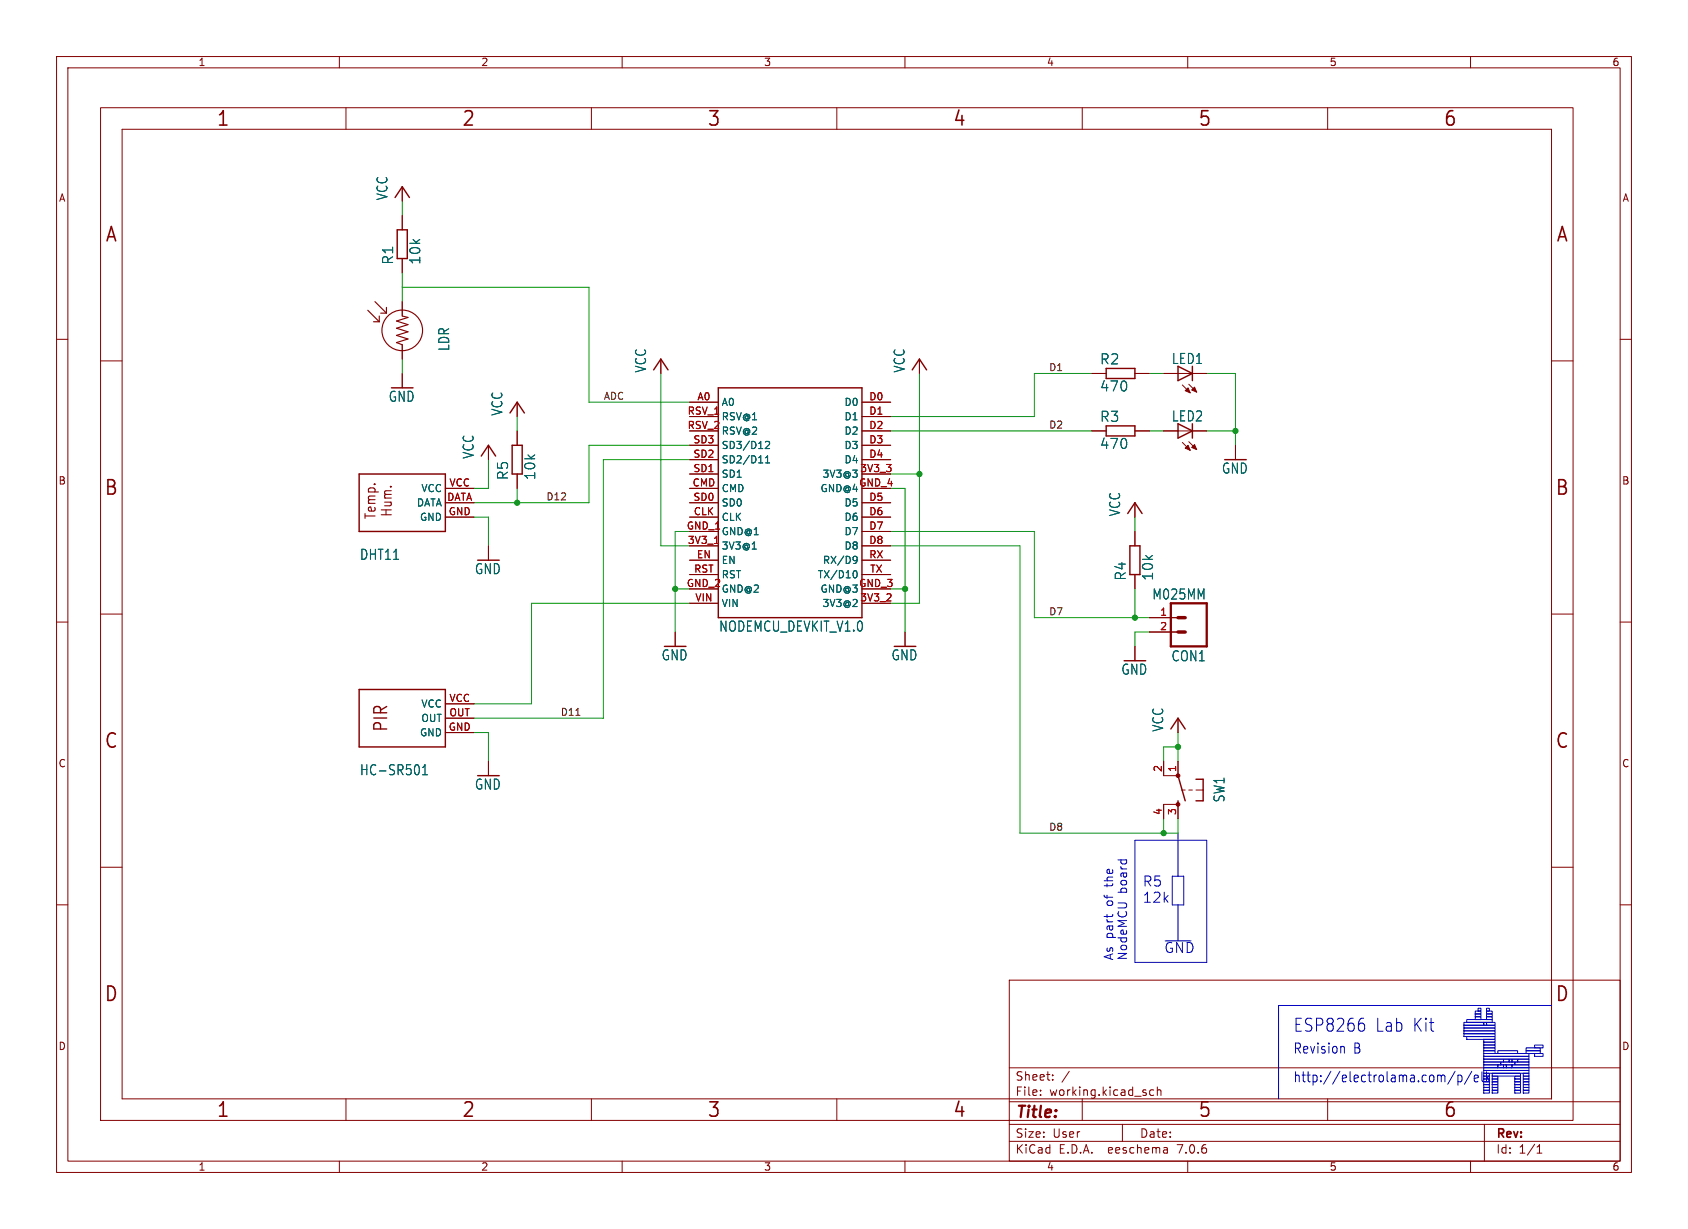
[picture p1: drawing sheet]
<svg xmlns="http://www.w3.org/2000/svg" width="298mm" height="217mm" viewBox="0 0 298 217" stroke-linecap="round" stroke-linejoin="round" font-family="sans-serif">
<g fill="none" stroke="#840000" stroke-width=".18">
<path d="M10 10h278.5v197.3h-278.5zM12 12h274.5v193.3h-274.5zM17.8 19h260.3v179.1h-260.3zM60 10v2M61.2 19v3.9M104.6 19v3.9M110 10v2M148 19v3.9M160 10v2M191.3 19v3.9M210 10v2M234.7 19v3.9"/>
<path d="M260 10v2M21.6 22.9h252.7v171.4h-252.7zM71.1 33v2.6M71.1 38.1v2.5M10 60h2M71.1 45.7v2.6M71.1 53.3v2.6M286.5 60h2M17.8 63.8h3.8M71.1 61v2.5M71.1 66v2.6M86.4 78.7v2.6"/>
<path d="M91.4 71.1v2.6M91.4 76.2v2.5M116.8 63.5v2.5M121.9 76.2h5.1M121.9 71.1h5.1M121.9 73.7h5.1M121.9 78.7h5.1M152.4 76.2h5.1M152.4 71.1h5.1M152.4 73.7h5.1M152.4 78.7h5.1M162.6 63.5v2.5"/>
<path d="M193 76.2h2.6M193 66h2.6M200.7 76.2h2.5M200.7 66h2.5M205.7 76.2h7.7M205.7 66h7.7M209 68.1l1.4 1.4M209 78.2l1.4 1.4M210.2 67.9l1.4 1.4M210.2 78.1l1.4 1.4M218.4 78.7v2.6M274.3 63.8h3.8"/>
<path d="M78.7 91.4h5.1M78.7 86.4h5.1M78.7 88.9h5.1M86.4 96.5v2.6M91.4 83.8v2.6M121.9 96.5h5.1M121.9 83.8h5.1M121.9 91.4h5.1M121.9 86.4h5.1M121.9 81.3h5.1M121.9 88.9h5.1M121.9 94h5.1"/>
<path d="M121.9 99.1h5.1M152.4 96.5h5.1M152.4 83.8h5.1M152.4 91.4h5.1M152.4 86.4h5.1M152.4 81.3h5.1M152.4 88.9h5.1M152.4 94h5.1M152.4 99.1h5.1M200.7 88.9v2.5M200.7 94v2.5M10 110h2"/>
<path d="M17.8 108.6h3.8M119.4 111.8v2.5M121.9 106.7h5.1M121.9 104.1h5.1M121.9 101.6h5.1M152.4 106.7h5.1M152.4 104.1h5.1M152.4 101.6h5.1M160 111.8v2.5M200.7 101.6v2.5M200.7 114.3v2.5M203.2 109.2h5.1"/>
<path d="M203.2 111.8h5.1M274.3 108.6h3.8M286.5 110h2M78.7 129.5h5.1M78.7 127h5.1M78.7 124.5h5.1M86.4 134.6v2.6M205.7 134.6v2.6h2.6v-2.6M208.3 127v2.5M208.9 139.7h.6M210.2 139.7h.6M211.5 139.7h1.2"/>
<path d="M10 160h2M17.8 153.4h3.8M205.7 144.8v-2.6h2.6v2.6M274.3 153.4h3.8M286.5 160h2M178.4 173.3h108.1v32h-108.1zM61.2 194.3v3.8M104.6 194.3v3.8M148 194.3v3.8M178.4 198.8h108.1M178.4 194.8h108.1M178.4 188.8h108.1"/>
<path d="M184 193.6v.1M184 192.8v.1M186.1 190.9v.1M186.1 190.1v.1M189.1 189.4l-1.3 2M191.3 194.3v3.8M198.4 198.8v3M204 192.8l-.4-.1-.3 .3v.4l.1 .2h.6M204.6 192.9l.2-.2 .4 .1 .1 .9M204.6 192.2v1.5M234.7 194.3v3.8M262.5 198.8v6.5"/>
<path d="M60 205.3v2M110 205.3v2M160 205.3v2M178.4 201.8h108.1M206.3 203l.1 .9M206.4 203.8l-.1 .1M206.4 203.3h-.1M210 205.3v2M260 205.3v2M271.8 203.9h.8M271.8 202.8l.4-.4v1.5"/>
</g>
<g fill="none" stroke="#840000" stroke-width=".25">
<path d="M69.8 34.9l1.3-1.9 1.3 1.9M70.2 40.6h1.8v5.1h-1.8zM90.2 73l1.2-1.9 1.3 1.9M90.6 78.7h1.7v5.1h-1.7zM115.6 65.4l1.2-1.9 1.3 1.9M127 68.6h25.4v40.6h-25.4zM161.3 65.4l1.3-1.9 1.2 1.9M195.6 65.2h5.1v1.7h-5.1zM195.6 75.3h5.1v1.8h-5.1zM208.3 64.8l2.5 1.2-2.5 1.3zM208.3 74.9l2.5 1.3-2.5 1.3zM210.8 64.8v2.5"/>
<path d="M210.8 74.9v2.6M63.5 83.8h15.2v10.2h-15.2zM85.1 80.6l1.3-1.9 1.2 1.9M199.4 90.8l1.3-1.9 1.2 1.9M199.8 96.5h1.7v5.1h-1.7zM63.5 121.9h15.2v10.2h-15.2zM207 128.9l1.3-1.9 1.2 1.9M208.3 137.2l1.2 4.4M211.5 137.8h1.2v3.8h-1.2M208.3 141.6v.6"/>
</g>
<path d="M135.3 78.2l.5-.2 .3 .4-.8 .9h.8M133 97.1h.7M135.3 81.9h.8M135.3 81l.4-.4v1.3M151.1 98.4l.4 .1a.84 .84 0 0 1-.3 1.1h-.3M151.5 98.9l-.1 .2-.3 .1M151 101l.1-.1a.69 .69 0 0 1 .3 1.2M151 102.1h.4M74.7 137h.9M74.7 135.7l.4-.5v1.8" fill="none" stroke="#006464" stroke-width=".18"/>
<path d="M207 106.7h6.4v7.6h-6.4z" fill="none" stroke="#840000" stroke-width=".41"/>
<path d="M208.3 109.2h1.2M208.3 111.8h1.2" fill="none" stroke="#840000" stroke-width=".61"/>
<g fill="none" stroke="#840000" stroke-width=".2">
<path d="M65 54.9l2.1 2M66 56.9h1.1M66.3 53.3l2 2.1M67.1 55.9v1M67.3 55.4h1M68.3 54.4v1M71.1 55.9l1 .2-2 .7 2 .6-2 .6 2 .7-2 .6 2 .6-2 .7 1 .4"/>
<circle cx="71.1" cy="58.4" r="3.6"/>
</g>
<g fill="#840000" stroke="#840000" stroke-width=".18">
<path d="M209.5 69.1l.6-.5 .3 .9z"/>
<path d="M210.7 69l.5-.5 .4 .8z"/>
<path d="M209.5 79.2l.6-.5 .3 .9z"/>
<path d="M210.7 79.1l.5-.5 .4 .9z"/>
<circle cx="208.3" cy="137.2" r=".33"/>
<circle cx="208.3" cy="142.2" r=".33"/>
</g>
<path d="M126.3 96.1h.8" fill="none" stroke="#a90000" stroke-width=".18"/>
<g fill="none" stroke="#840000" stroke-width=".19">
<path d="M64.5 90.8v.9M64.5 91.2h1.8M65.1 89h1.2M65.1 87h1.8M65.2 87l-.1-.4 .4-.3h.5l.2 .1v.6M65.4 88.4h-.2a.37 .37 0 0 0 .1 .6M65.4 88.4h.9M66.1 85.6h.2M66.2 89.7l.1 .5-.2 .2-.9-.1v-.6h.4l.1 .7M66.3 87.7l-1.1 .1-.1 .3 .3 .3M67.4 91h1.8M67.4 90.2h1.8"/>
<path d="M68 88.8h1.2M68 88.1h1.2M68.3 90.2v.8M68.3 87.4l-.2 .1a.37 .37 0 0 0 .1 .6M68.3 87.4h.9M69 88.8a.37 .37 0 0 1 .1 .6h-1.1M69 86.1h.2M69.2 86.8h-1.1l-.1 .4 .3 .2"/>
</g>
<path d="M101.8 126.5h.7" fill="none" stroke="#0f0f0f" stroke-width=".18"/>
<g fill="none" stroke="#0000c2" stroke-width=".18">
<path d="M200.7 148.6h12.7v21.6h-12.7zM207.3 154.9h2v5.1h-2zM208.3 147.3v7.6M195.7 161.7v.6M196.7 161.7v.1M208.3 160v6.4M260.8 178.8h1v.5h-1zM260.8 179.3h1v.5h-1zM260.8 179.8h1v.5h-1zM261.3 178.3h.5v.5h-.5zM262.8 178.3h.5v.5h-.5zM262.8 178.8h1v.5h-1z"/>
<path d="M262.8 179.3h1v.5h-1zM262.8 179.8h1v.5h-1zM274.3 177.8h-48.2v16.5M237.3 185l.3 .1 .1 .2v.9M240.7 180.1h.4M240.9 180.9l.4 .5v.5l-.4 .4M255 190.1h.3l.2 .3v.9M257.3 189.4l-1.3 2.3M257.8 190.2l.4-.1 .3 .3v.6l-.1 .2h-.6M257.8 190.1v1.8M258.8 181.8h5.5v.5h-5.5zM258.8 182.8h5.5v.5h-5.5z"/>
<path d="M258.8 181.3h5.5v.5h-5.5zM258.8 180.8h3.5v.5h-3.5zM258.8 182.3h5.5v.5h-5.5zM259.3 180.3h4.5v.5h-4.5zM259.3 183.3h5v.5h-5zM260.2 189.4l-1.3 2.3M260.7 190.7l.7-.2-.1-.3-.4-.1-.2 .3v.8h.6M262 189.5v1.5l.2 .3M262.3 191.8h1v.5h-1zM262.3 189.8h1v.5h-1zM262.3 192.8h1v.5h-1zM262.3 184.3h2v.5h-2z"/>
<path d="M262.3 186.8h8v.5h-8zM262.3 186.3h8v.5h-8zM262.3 188.8h8v.5h-8zM262.3 189.3h8v.5h-8zM262.3 185.3h2v.5h-2zM262.3 185.8h2v.5h-2zM262.3 187.3h3.5v.5h-3.5zM262.3 187.8h3v.5h-3zM262.3 190.8h1v.5h-1zM262.3 190.3h1v.5h-1zM262.3 184.8h2v.5h-2zM262.3 191.3h1v.5h-1z"/>
<path d="M262.3 188.3h2.5v.5h-2.5zM262.3 180.8h.5v.5h-.5zM262.3 183.8h2v.5h-2zM262.3 192.3h1v.5h-1zM262.8 189.5v1.8M262.8 180.8h1.5v.5h-1.5zM263 190.6l.4 .7M263.4 190.1l-.6 .7M263.8 191.8h1v.5h-1zM263.8 192.3h1v.5h-1zM263.8 192.8h1v.5h-1zM263.8 190.8h1v.5h-1z"/>
<path d="M263.8 191.3h1v.5h-1zM263.8 190.3h1v.5h-1zM263.8 189.8h5v.5h-5zM264.8 185.8h3.5v.5h-3.5zM264.8 188.3h1v.5h-1zM265.3 187.8h2.5v.5h-2.5zM265.8 187.3h1v.5h-1zM265.8 188.3h.5v.5h-.5zM266.3 188.3h1v.5h-1zM266.8 187.3h.5v.5h-.5zM267.3 188.3h3v.5h-3zM267.3 187.3h1v.5h-1z"/>
<path d="M267.8 192.3h1v.5h-1zM267.8 191.8h1v.5h-1zM267.8 192.8h1v.5h-1zM267.8 187.8h2.5v.5h-2.5zM267.8 191.3h1v.5h-1zM267.8 190.8h1v.5h-1zM267.8 190.3h1v.5h-1zM268.3 187.3h2v.5h-2zM269.3 190.3h1v.5h-1zM269.3 189.8h1v.5h-1zM269.3 192.8h1v.5h-1zM269.3 192.3h1v.5h-1z"/>
<path d="M269.3 191.8h1v.5h-1zM269.3 191.3h1v.5h-1zM269.3 190.8h1v.5h-1zM269.8 185.8h2.5v.5h-2.5zM269.8 185.3h2.5v.5h-2.5zM271.3 184.8h1.5v.5h-1.5zM271.3 186.3h1.5v.5h-1.5z"/>
</g>
<g fill="none" stroke="#009600" stroke-width=".18">
<path d="M71.1 35.6v2.5M71.1 50.8h33v20.3h17.8M71.1 48.3v5M71.1 63.5v2.5M91.4 73.7v2.5M116.8 66v30.5h5.1M121.9 78.7h-17.8v10.2h-20.3M157.5 76.2h35.5M162.6 66v40.7h-5.1M193 66h-10.1v7.7h-25.4M203.2 76.2h2.5M203.2 66h2.5"/>
<path d="M213.4 66h5v12.7M213.4 76.2h5M83.8 91.4h2.6v5.1M86.4 81.3v5.1h-2.6M91.4 86.4v2.5M121.9 94h-2.5v17.8M121.9 81.3h-15.2v45.7h-22.9M157.5 94h25.4v15.2h20.3M157.5 96.5h22.8v50.8h28v-2.5M157.5 86.4h2.5v25.4M157.5 83.8h5.1M200.7 91.4v2.6"/>
<path d="M119.4 104.1h2.5M121.9 106.7h-27.9v17.8h-10.2M157.5 104.1h2.5M200.7 104.1v5.1M203.2 111.8h-2.5v2.5M83.8 129.5h2.6v5.1M208.3 132.1h-2.6v2.5M208.3 129.5v5.1M205.7 144.8v2.5"/>
</g>
<g fill="#009600" stroke="#009600" stroke-width=".18">
<circle cx="160" cy="104.1" r=".46"/>
<circle cx="162.6" cy="83.8" r=".46"/>
<circle cx="200.7" cy="109.2" r=".46"/>
<circle cx="218.4" cy="76.2" r=".46"/>
<circle cx="208.3" cy="132.1" r=".46"/>
<circle cx="205.7" cy="147.3" r=".46"/>
<circle cx="119.4" cy="104.1" r=".46"/>
<circle cx="91.4" cy="88.9" r=".46"/>
</g>
<g font-size="3.5" fill="#840000">
<text x="38.2" y="22.7">1</text>
<text x="81.6" y="22.7">2</text>
<text x="125" y="22.7">3</text>
<text x="168.4" y="22.7">4</text>
<text x="211.8" y="22.7">5</text>
<text x="255.1" y="22.7">6</text>
<text x="18.5" y="43.1">A</text>
<text x="275" y="43.1">A</text>
<text x="18.3" y="87.9">B</text>
<text x="274.9" y="87.9">B</text>
<text x="18.3" y="132.7">C</text>
<text x="274.9" y="132.7">C</text>
<text x="18.3" y="177.4">D</text>
<text x="274.9" y="177.4">D</text>
<text x="38.2" y="197.9">1</text>
<text x="81.6" y="197.9">2</text>
<text x="125" y="197.9">3</text>
<text x="168.4" y="197.9">4</text>
<text x="211.8" y="197.9">5</text>
<text x="255.1" y="197.9">6</text>
</g>
<text font-size="3.2" fill="#840000" x="68.8" y="129.5" transform="rotate(-90 68.8 129.5)">PIR</text>
<g font-size="3.2" fill="#0000c2">
<text x="228.6" y="182.6">ESP8266</text>
<text x="243.1" y="182.6">Lab Kit</text>
</g>
<text font-size="2.8" fill="#840000" x="179.4" y="198.2">Title:</text>
<g font-size="2.5" fill="#006464">
<text x="68.7" y="35.5" transform="rotate(-90 68.7 35.5)">VCC</text>
<text x="69.7" y="46.9" transform="rotate(-90 69.7 46.9)">R1</text>
<text x="74.5" y="46.9" transform="rotate(-90 74.5 46.9)">10k</text>
<text x="79.6" y="62.2" transform="rotate(-90 79.6 62.2)">LDR</text>
<text x="114.4" y="66" transform="rotate(-90 114.4 66)">VCC</text>
<text x="160.2" y="66" transform="rotate(-90 160.2 66)">VCC</text>
<text x="194.4" y="64.6">R2</text>
<text x="207.1" y="64.6">LED1</text>
<text x="68.6" y="71.3">GND</text>
<text x="194.4" y="69.4">470</text>
<text x="89" y="73.6" transform="rotate(-90 89 73.6)">VCC</text>
<text x="194.4" y="74.8">R3</text>
<text x="207.1" y="74.7">LED2</text>
<text x="84" y="81.2" transform="rotate(-90 84 81.2)">VCC</text>
<text x="194.4" y="79.6">470</text>
<text x="216" y="84">GND</text>
<text x="90" y="85" transform="rotate(-90 90 85)">R5</text>
<text x="94.8" y="85" transform="rotate(-90 94.8 85)">10k</text>
<text x="198.3" y="91.4" transform="rotate(-90 198.3 91.4)">VCC</text>
<text x="63.6" y="99.2">DHT11</text>
<text x="83.9" y="101.7">GND</text>
<text x="199.3" y="102.8" transform="rotate(-90 199.3 102.8)">R4</text>
<text x="203.7" y="106.2">M025MM</text>
<text x="204.1" y="102.8" transform="rotate(-90 204.1 102.8)">10k</text>
<text x="127.1" y="111.9">NODEMCU_DEVKIT_V1.0</text>
<text x="116.9" y="117">GND</text>
<text x="157.5" y="117">GND</text>
<text x="198.2" y="119.5">GND</text>
<text x="207" y="117.2">CON1</text>
<text x="205.9" y="129.5" transform="rotate(-90 205.9 129.5)">VCC</text>
<text x="63.6" y="137.3">HC-SR501</text>
<text x="83.9" y="139.8">GND</text>
<text x="216.7" y="142" transform="rotate(-90 216.7 142)">SW1</text>
</g>
<g font-size="2.5" fill="#0000c2">
<text x="201.9" y="156.9">R5</text>
<text x="201.9" y="159.8">12k</text>
<text x="205.7" y="168.7">GND</text>
<text x="228.6" y="186.4">Revision</text>
<text x="228.6" y="191.5">http://electrolama.com/p/elk</text>
<text x="239.3" y="186.4">B</text>
</g>
<g font-size="2.1" fill="#0000c2">
<text x="196.9" y="160.2" transform="rotate(-90 196.9 160.2)">of</text>
<text x="196.9" y="156.6" transform="rotate(-90 196.9 156.6)">the</text>
<text x="199.4" y="158.1" transform="rotate(-90 199.4 158.1)">board</text>
<text x="196.9" y="169.9" transform="rotate(-90 196.9 169.9)">As part</text>
<text x="199.4" y="169.9" transform="rotate(-90 199.4 169.9)">NodeMCU</text>
</g>
<g font-size="2.1" fill="#840000">
<text x="179.4" y="191.3">Sheet:</text>
<text x="179.4" y="194">File:</text>
<text x="185.5" y="194">working.kicad_sch</text>
<text x="179.4" y="201.4">Size:</text>
<text x="186.1" y="201.4">User</text>
<text x="201.4" y="201.4">Date:</text>
<text x="264.4" y="201.6">Rev:</text>
<text x="179.4" y="204.2">KiCad</text>
<text x="187.2" y="204.2">E.D.A.</text>
<text x="196.1" y="204.2">eeschema</text>
<text x="208.4" y="204.2">7.0.6</text>
<text x="264.4" y="204.2">Id:</text>
<text x="268.5" y="204.2">1/1</text>
</g>
<g font-size="1.8" fill="#840000">
<text x="35" y="11.9">1</text>
<text x="85" y="11.9">2</text>
<text x="135" y="11.9">3</text>
<text x="185" y="11.9">4</text>
<text x="235" y="11.9">5</text>
<text x="285" y="11.9">6</text>
<text x="10.3" y="35.9">A</text>
<text x="286.8" y="35.9">A</text>
<text x="10.3" y="85.9">B</text>
<text x="286.7" y="85.9">B</text>
<text x="10.3" y="135.9">C</text>
<text x="286.7" y="135.9">C</text>
<text x="10.3" y="185.9">D</text>
<text x="286.7" y="185.9">D</text>
<text x="35" y="207.2">1</text>
<text x="85" y="207.2">2</text>
<text x="135" y="207.2">3</text>
<text x="185" y="207.2">4</text>
<text x="235" y="207.2">5</text>
<text x="285" y="207.2">6</text>
</g>
<g font-size="1.8" fill="#a90000">
<text x="123.2" y="70.9">A0</text>
<text x="153.6" y="70.9">D0</text>
<text x="121.5" y="73.4">RSV_1</text>
<text x="121.5" y="75.9">RSV_2</text>
<text x="153.6" y="73.4">D1</text>
<text x="153.6" y="75.9">D2</text>
<text x="122.5" y="83.6">SD1</text>
<text x="122.5" y="81">SD2</text>
<text x="122.5" y="78.5">SD3</text>
<text x="152" y="83.6">3V3_3</text>
<text x="153.6" y="78.5">D3</text>
<text x="153.6" y="81">D4</text>
<text x="79" y="88.6">DATA</text>
<text x="79.4" y="86.1">VCC</text>
<text x="122.4" y="86.1">CMD</text>
<text x="122.5" y="88.6">SD0</text>
<text x="151.8" y="86.1">GND_4</text>
<text x="153.6" y="88.6">D5</text>
<text x="79.2" y="91.2">GND</text>
<text x="121.3" y="93.7">GND_1</text>
<text x="122.6" y="91.2">CLK</text>
<text x="153.6" y="91.2">D6</text>
<text x="153.6" y="93.7">D7</text>
<text x="121.5" y="96.3">3V3_1</text>
<text x="122.6" y="101.3">RST</text>
<text x="123.1" y="98.8">EN</text>
<text x="153.6" y="96.3">D8</text>
<text x="153.6" y="98.8">RX</text>
<text x="153.7" y="101.3">TX</text>
<text x="121.3" y="103.9">GND_2</text>
<text x="122.8" y="106.4">VIN</text>
<text x="152" y="106.4">3V3_2</text>
<text x="205" y="109">1</text>
<text x="205" y="111.5">2</text>
<text x="79.4" y="124.2">VCC</text>
<text x="79.2" y="129.3">GND</text>
<text x="79.4" y="126.7">OUT</text>
<text x="205.5" y="136.6" transform="rotate(-90 205.5 136.6)">2</text>
<text x="208" y="136.6" transform="rotate(-90 208 136.6)">1</text>
<text x="205.5" y="144.2" transform="rotate(-90 205.5 144.2)">4</text>
<text x="208" y="144.2" transform="rotate(-90 208 144.2)">3</text>
</g>
<g font-size="1.8" fill="#006464">
<text x="127.5" y="72">A0</text>
<text x="149.2" y="72">D0</text>
<text x="127.5" y="74.5">RSV@1</text>
<text x="127.5" y="77.1">RSV@2</text>
<text x="149.2" y="74.5">D1</text>
<text x="149.2" y="77.1">D2</text>
<text x="127.5" y="82.1">SD2/D11</text>
<text x="127.5" y="79.6">SD3/D12</text>
<text x="149.2" y="79.6">D3</text>
<text x="149.2" y="82.1">D4</text>
<text x="73.6" y="89.8">DATA</text>
<text x="74.4" y="87.2">VCC</text>
<text x="127.5" y="87.2">CMD</text>
<text x="127.5" y="89.8">SD0</text>
<text x="127.5" y="84.7">SD1</text>
<text x="145" y="87.2">GND@4</text>
<text x="145.3" y="84.7">3V3@3</text>
<text x="149.2" y="89.8">D5</text>
<text x="74.2" y="92.3">GND</text>
<text x="127.5" y="92.3">CLK</text>
<text x="127.5" y="94.8">GND@1</text>
<text x="149.2" y="92.3">D6</text>
<text x="149.2" y="94.8">D7</text>
<text x="127.5" y="97.4">3V3@1</text>
<text x="127.5" y="99.9">EN</text>
<text x="145.4" y="99.9">RX/D9</text>
<text x="149.2" y="97.4">D8</text>
<text x="127.5" y="105">GND@2</text>
<text x="127.5" y="102.5">RST</text>
<text x="127.5" y="107.5">VIN</text>
<text x="144.5" y="102.5">TX/D10</text>
<text x="145" y="105">GND@3</text>
<text x="145.3" y="107.5">3V3@2</text>
<text x="151.8" y="103.9">GND_3</text>
<text x="74.4" y="125.3">VCC</text>
<text x="74.2" y="130.4">GND</text>
<text x="74.4" y="127.9">OUT</text>
</g>
<g font-size="1.7" fill="#0f0f0f">
<text x="185.4" y="65.7">D1</text>
<text x="106.7" y="70.8">ADC</text>
<text x="185.4" y="75.9">D2</text>
<text x="96.5" y="88.6">D12</text>
<text x="185.4" y="108.9">D7</text>
<text x="99.1" y="126.7">D11</text>
<text x="185.4" y="147">D8</text>
</g>
</svg>
